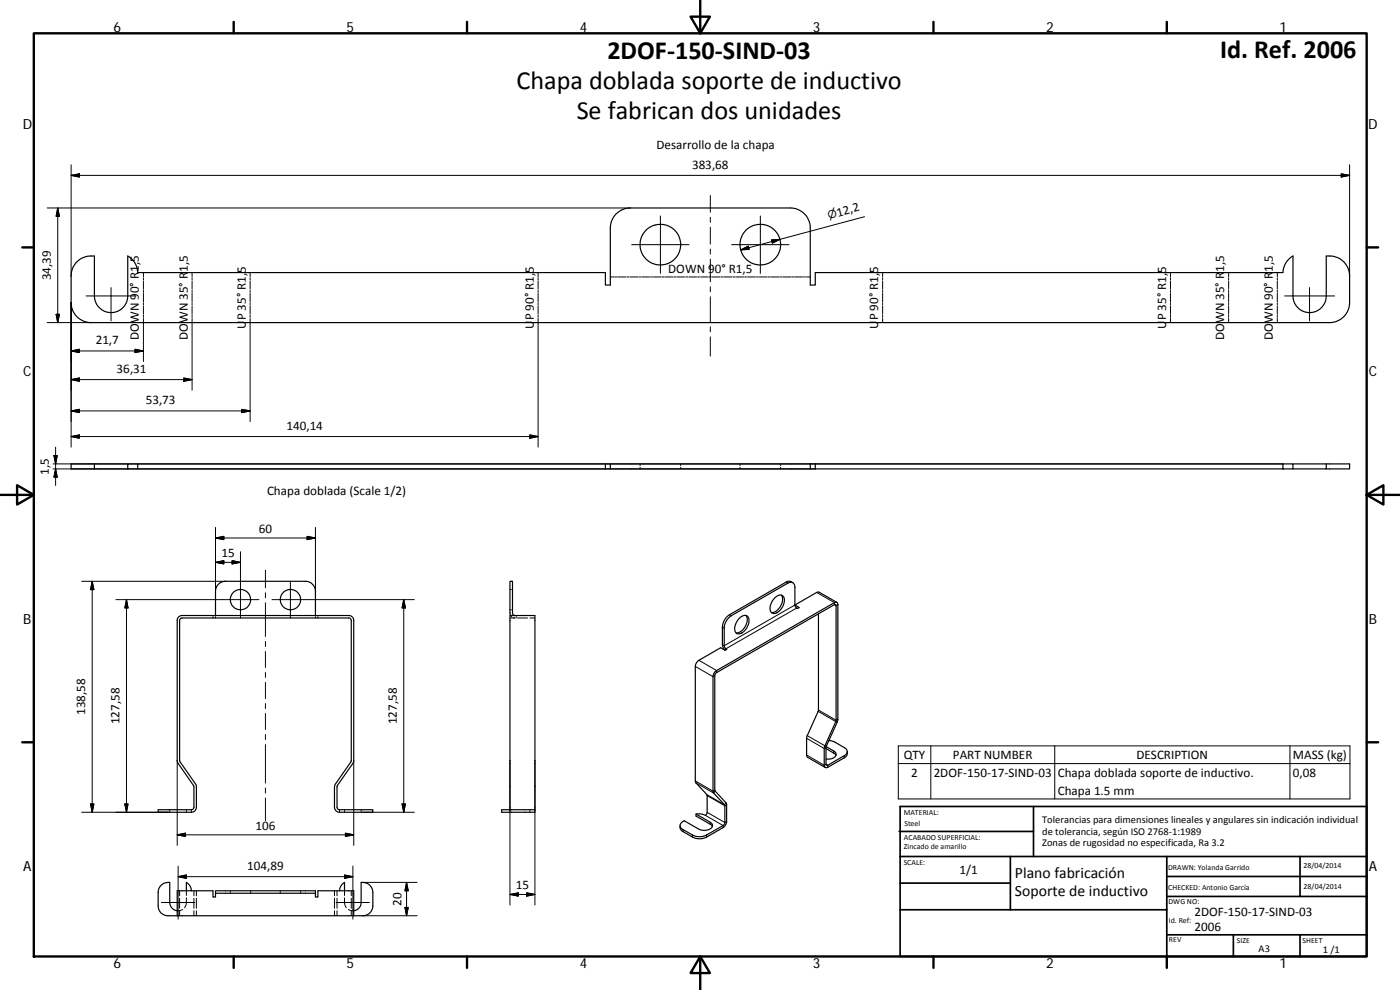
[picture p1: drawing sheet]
<svg xmlns="http://www.w3.org/2000/svg" width="420mm" height="297mm" viewBox="0 0 420 297" stroke-linecap="round" stroke-linejoin="round" font-family="sans-serif">
<g fill="none" stroke="#000" stroke-width=".36">
<path d="M23.1 78.5a6.3 6.3 0 0 1 5.2-1.7v12a5 5 0 0 0 5 5 5 5 0 0 0 5-5v-12a5.8 5.8 0 0 1 3 5h140.4v3.7h1.5v-17.1a6 6 0 0 1 6-6h48a6 6 0 0 1 6 6v17.1h1.5v-3.7h140.3a6 6 0 0 1 3-5v12a5 5 0 0 0 5 5 5 5 0 0 0 5-5v-12a6.1 6.1 0 0 1 7 6v8a6 6 0 0 1-6 6h-371.7a6 6 0 0 1-6-6v-8a5.9 5.9 0 0 1 1.8-4.3zM28.3 139.2h10M28.3 139.2h-7v1.5h7M28.3 139.2v1.5M38.3 139.2h3v1.5h-3zM41.3 139.2h141.9M181.7 139.2v1.5M183.2 139.2h60v1.5h-60zM243.2 139.2h141.8M244.7 139.2v1.5M385 139.2h3v1.5h-3zM388 139.2h10"/>
<path d="M398 139.2v1.5h-10M398 139.2h7v1.5h-7M28.3 140.7h10M41.3 140.7h141.9M243.2 140.7h141.8M232.5 179.4a1.61 1.61 0 0 1 2.8-.2 4 4 0 0 1-3.2 4.9 2.12 2.12 0 0 1-.5-3.3zM234.5 178.6a3.8 3.8 0 0 1-3 5.2M237.9 174.8l-.9-.4-1.1 .3-17 9.7a4.7 4.7 0 0 0-2.1 3.7v5.3l.3 1.1 .5 .6M53.6 185.1l1.1-.4h50a1.48 1.48 0 0 1 1.5 1.5v42.2l-5.1 7.5v6.3l.3 .5 .5 .3h10v.7h-10a1.52 1.52 0 0 1-1.5-1.5l.1-6.6 4.9-7.4v-42l-.2-.6-.5-.2h-50l-.6 .2-.2 .6v42l5 7.4v6.6a1.48 1.48 0 0 1-1.5 1.5h-9.9v-.7h9.9l.6-.3 .2-.5-.1-6.4-4.8-6.9-.1-.7v-42zM64.7 184.7v-7.3a3 3 0 0 1 3-3h24a3 3 0 0 1 3 3v7.3M153.3 184.7l-.3-.8v-9.5h.8v9.5l.2 .5 .5 .3M221.9 185.5a1.62 1.62 0 0 1 2.8-.2 4.1 4.1 0 0 1-3.2 4.9 1.75 1.75 0 0 1-.8-2.6z"/>
<path d="M223.9 184.7a3.8 3.8 0 0 1-3 5.2M238.6 181.5v-5.3a1.3 1.3 0 0 0-.7-1.4 1.3 1.3 0 0 0-1.5 .2l-16.9 9.7a4.8 4.8 0 0 0-2.2 3.7l.1 5.5 .7 .9-.5 .3-1.3-.7-6.5 3.7a2.31 2.31 0 0 0-1.1 1.9v34.3l.1 .5 3.4 3.8v5.1a.7 .7 0 0 1-.3 .8 .7 .7 0 0 1-.8-.1l-2.2-.2v.7l4.4 2.5 .5 .6M238.6 181.5l1.3 .8-.5 .3-.3-.2zM245.6 184.2v28.8l-3.4 7.9-.1 5.9 .3 .4 5.3 3.1M251.2 180.7l-5.7-3.1-6.9 3.9M247.9 224.6l2.5 1.5 .5 .6M248 224l2.2 1.3a1.18 1.18 0 0 1 .7 1.3 1.18 1.18 0 0 1-1.2 1l-1.8 .2M248.8 222.2l1.5 .3 3.1 1.8a1.28 1.28 0 0 1 .9 1.2 1.28 1.28 0 0 1-.9 1.2l-5 2.9h-.4l-.1-5.4 3.5-8.2v-34.6a.64 .64 0 0 0-.2-.7 .64 .64 0 0 0-.8 .1l-35.3 20.4a2.32 2.32 0 0 0-1.1 1.8v34.6l3.5 4v5.2l-.5 .9-4.9 2.8a4.7 4.7 0 0 1-4.3 0l-2.8-1.6a1.37 1.37 0 0 1-.9-1.4 1.37 1.37 0 0 1 1.2-1.2l4.3 2.4a3.2 3.2 0 0 0 4.2-.8v-.5l-.5-.6-4.4-2.6M254.3 225.5l-.1 1.1-.6 .6-5.2 3a.64 .64 0 0 1-.7 .1 .64 .64 0 0 1-.3-.7v-5.4l3.5-8v-34.6l-.2-.2-35.9 20.6-.3 .5v34.7l3.5 3.9 .1 5.4a2.36 2.36 0 0 1-1.1 1.8l-4.9 2.9a4.7 4.7 0 0 1-4.3 0l-3.3-2-.4-.7v-.8M150.6 243h9.9v.7h-9.9zM153 243v-58.3h7.5v58.3M53.2 274.8h53"/>
<path d="M53.2 273.3a2.51 2.51 0 0 1-2.3-2.5v-6a3.1 3.1 0 0 0-3.4 3v4a2.93 2.93 0 0 0 3 3h2.7M57.4 267.3a2.94 2.94 0 0 0-1.5-2.5v2.5M64.7 268v1.2h-.8v-1.9h-10.7v7.5M64.7 267.3h30v.7h-30zM94.7 268v1.2h.7v-1.9h10.8v7.5M101.9 267.3a3.2 3.2 0 0 1 1.5-2.5v2.5M106.2 273.3a2.51 2.51 0 0 0 2.2-2.5v-6a3.1 3.1 0 0 1 3.5 3v4a3 3 0 0 1-3 3h-2.7"/>
<circle cx="198.2" cy="73.4" r="6.1"/>
<circle cx="228.2" cy="73.4" r="6.1"/>
<circle cx="72.2" cy="179.9" r="3.1"/>
<circle cx="87.2" cy="179.9" r="3.1"/>
</g>
<g fill="none" stroke="#000" stroke-width=".3">
<path d="M21.3 52.6l2.5-.4v.9zM21.3 52.6h383.7M21.3 49.4v33.4M213.2 58.7v5M402.5 52.2l2.5 .4-2.5 .5zM405 49.4v33.4M14.1 62.4h175.1M17.3 62.4l.5 2.5h-1zM17.3 62.4v34.4M189.6 73.4h17.2M198.2 64.8v17.2M213.2 65.2v1.5"/>
<path d="M213.2 68.2v5.1M213.2 74.7v1.5M213.2 77.7v6.9M219.6 73.4h17.2M222.3 75l2.3-1.1 .2 .9zM228.2 64.8v17.2M231.5 72l2.6-.2-2.3 1.1zM259.4 65l-37.1 10M14.1 96.8h13.2M16.8 94.3h1l-.5 2.5zM21.3 90.8v43.4M25.8 88.8h15"/>
<path d="M33.3 86.3v10M43 81.8v1.3M43 83.4v.6M43 84.3v2.5M43 87.1v.6M43 88v2.6M43 90.8v.7M43 91.8v2.5M43 94.6v.6M43 95.5v13M57.6 81.8v1.3M57.6 83.4v.6"/>
<path d="M57.6 84.3v2.5M57.6 87.1v.6M57.6 88v2.6M57.6 90.8v.7M57.6 91.8v2.5M57.6 94.6v.6M57.6 95.5v21.6M75.1 81.8v1.3M75.1 83.4v.6M75.1 84.3v2.5M75.1 87.1v.6M75.1 88v2.6"/>
<path d="M75.1 90.8v.7M75.1 91.8v2.5M75.1 94.6v.6M75.1 95.5v31M161.5 81.8v1.3M161.5 83.4v.6M161.5 84.3v2.5M161.5 87.1v.6M161.5 88v2.6M161.5 90.8v.7M161.5 91.8v2.5M161.5 94.6v.6"/>
<path d="M161.5 95.5v38.7M183.2 83.1h1.2M184.6 83.1h.6M185.5 83.1h2.4M188.2 83.1h.6M189.1 83.1h2.3M191.7 83.1h.6M192.6 83.1h2.3M195.2 83.1h.6M196.1 83.1h2.4M198.8 83.1h.6M199.7 83.1h2.3"/>
<path d="M202.3 83.1h.6M203.2 83.1h2.3M205.8 83.1h.6M206.7 83.1h2.4M209.4 83.1h.5M210.3 83.1h2.3M212.9 83.1h.6M213.2 86v1.5M213.2 89v7.6M213.2 98.1v1.5M213.8 83.1h2.3M216.4 83.1h.6"/>
<path d="M217.3 83.1h2.4M220 83.1h.5M220.8 83.1h2.4M223.5 83.1h.6M224.4 83.1h2.3M227 83.1h.6M227.9 83.1h2.3M230.5 83.1h.6M231.4 83.1h2.4M234 83.1h.7M234.9 83.1h2.4M237.6 83.1h.6"/>
<path d="M238.5 83.1h2.3M241.1 83.1h.6M242 83.1h1.2M264.9 81.8v1.3M264.9 83.4v.6M264.9 84.3v2.5M264.9 87.1v.6M264.9 88v2.6M264.9 90.8v.7M264.9 91.8v2.5M264.9 94.6v.6M264.9 95.5v1.3"/>
<path d="M351.3 81.8v1.3M351.3 83.4v.6M351.3 84.3v2.5M351.3 87.1v.6M351.3 88v2.6M351.3 90.8v.7M351.3 91.8v2.5M351.3 94.6v.6M351.3 95.5v1.3M368.7 81.8v1.3M368.7 83.4v.6M368.7 84.3v2.5"/>
<path d="M368.7 87.1v.6M368.7 88v2.6M368.7 90.8v.7M368.7 91.8v2.5M368.7 94.6v.6M368.7 95.5v1.3M383.3 81.8v1.3M383.3 83.4v.6M383.3 84.3v2.5M383.3 87.1v.6M383.3 88v2.6M383.3 90.8v.7"/>
<path d="M383.3 91.8v2.5M383.3 94.6v.6M383.3 95.5v1.3M385.5 88.8h15M393 86.3v10M21.3 105.3l2.5-.5v1zM21.3 113.9l2.5-.5v1zM21.3 105.3h21.7M21.3 113.9h36.3M40.5 104.8l2.5 .5-2.5 .5zM55.1 113.4l2.5 .5-2.5 .5zM213.2 101.1v5.7"/>
<path d="M15.9 139.2h369.1M16.2 136.7h1l-.5 2.5zM16.7 134.2v11.5M21.3 123.3l2.5-.5v1zM21.3 131l2.5-.5v1zM21.3 123.3h53.8M21.3 131h140.2M72.6 122.8l2.5 .5-2.5 .5zM159 130.5l2.5 .5-2.5 .5zM192.1 139.2v.5M204.3 139.2v.5M222.1 139.2v.5"/>
<path d="M234.3 139.2v.5M15.9 140.7h228.8M16.7 140.7l.5 2.5h-1zM64.7 158.2v19.2M94.7 158.2v19.2M192.1 140.2v.5M204.3 140.2v.5M222.1 140.2v.5M234.3 140.2v.5M24.5 174.4h43.2M27.7 174.4l.5 2.5h-1zM27.7 174.4v69.3"/>
<path d="M34.8 179.9h42.9M38 179.9l.4 2.5h-.9zM38 179.9v63.8M64.7 161.4l2.5-.5v1zM64.7 168.7l2.5-.5v1zM64.7 161.4h30M64.7 168.7h7.5M69.6 168.2l2.6 .5-2.6 .5zM72.2 165.5v20M79.7 171.1v5.3M79.7 177.9v1.5M81.6 179.9h42.7"/>
<path d="M87.2 174.4v11.1M92.2 160.9l2.5 .5-2.5 .5zM121.2 179.9l.5 2.5h-1zM121.2 179.9v63.8M153 176.9h.3M153.6 176.9h.2M235.9 174.7l.5 .3M245.1 177.8l5.3 3v.6M63.9 184.7v.2M63.9 185.2v.2M64.7 184.7v.2M64.7 185.2v.2"/>
<path d="M79.7 180.9v10.1M79.7 192.5v1.5M79.7 195.5v4.8M94.7 184.7v.2M94.7 185.2v.2M95.4 184.7v.2M95.4 185.2v.2M153 183h.3M153.3 184.7l.3 .4M153.6 183h.2M154 185.3l.5 .1h-1.5M154.9 184.7v.2"/>
<path d="M154.9 185.2v.2M155.3 185.4h3M159 185.4h1.5M208.7 200l5.3 3 .5-.3M209.8 198.1l5.3 3.1v.6M216.8 188.1l.5 .3M218.9 184.4l.6 .3M238.6 181.5l-21.3 12.2-.5-.3M239.1 182.4l-21.2 12.2v.4M251.4 181.4l-.5 .3-.5-.3M79.7 201.8v1.5M79.7 204.8v4.8"/>
<path d="M79.7 211.1v1.5M79.7 214.1v4.8M245.5 213.4l5.8 3.2M245.6 213l5.3 3.1 .5-.3M53.2 228.2v25.5M79.7 220.4v1.5M79.7 223.4v11.6M79.7 236.4v1.5M79.7 239.4v6.8M106.2 228.2v25.5M153 228.2v43.3M160.5 228.2v43.3"/>
<path d="M208.7 234.3l5.3 3.1 .5-.3M208.9 234.9l5.3 3.1 .4-.6M212.1 238.4l5.3 3.1 .5-.6M212.2 238.7l5.3 3.1 .6-.3M242.1 221.5l5.3 3.1 .5-.3M242.1 226.5l5.3 3.1 .5-.3 .5 .3v.6M242.3 220.7l5.7 3.2M250.2 225.3v.7M253.4 226.7v.7M269.6 223.8h135.5v15.9h-135.5zM269.6 229.1h135.5M279.3 223.8v15.9"/>
<path d="M316.5 223.8v15.9M387.1 223.8v15.9M24.5 243.7h26M27.2 241.2h1l-.5 2.5zM37.5 241.2h.9l-.4 2.5zM50.9 243v.2M50.9 243.5v.2M53.2 250.5l2.5-.5v1zM53.2 250.5h53M53.5 259.9v15.9M55.9 243v.2M55.9 243.5v.2"/>
<path d="M57.4 243v.2M57.4 243.5v.2M101.9 243v.2M101.9 243.5v.2M103.4 243v.2M103.4 243.5v.2M103.7 250l2.5 .5-2.5 .5zM105.9 259.9v15.9M108.4 243v.2M108.4 243.5v.2M108.9 243.7h15.4M120.7 241.2h1l-.5 2.5z"/>
<path d="M159 243v.2M159 243.5v.2M205 248.9v.6M207.8 250.5v.7M211.7 244.6l5.3 3.1v.6M212.1 250.5v.7M212.2 243.7l5.3 3.1 .6-.3M213.1 246.7v.6M48.4 270.8h10.1M53.5 263l2.4-.5v1zM53.5 263h52.4M53.9 267.3v1.5"/>
<path d="M53.9 269.5v3M53.9 273.3v1.5M54.8 272.9l-1.6 .4M55.9 269.4v1.8l-.5 1.1M55.9 267.3v1.4M58.2 267.3v1.5M58.2 269.5v3M58.2 273.3v1.5M58.9 267.3v1.5M58.9 269.5v3M58.9 273.3v1.5M69.1 267.3v.2"/>
<path d="M69.1 267.8v.2M75.2 267.3v.2M75.2 267.8v.2M84.1 267.3v.2M84.1 267.8v.2M90.2 267.3v.2M90.2 267.8v.2M100.4 267.3v1.5M100.4 269.5v3M100.4 273.3v1.5M100.9 270.8h10M101.1 267.3v1.5"/>
<path d="M101.1 269.5v3M101.1 273.3v1.5M103.4 262.5l2.5 .5-2.5 .5zM103.4 269.4v1.8l.5 1.1M103.4 267.3v1.4M104.6 272.9l1.6 .4M105.4 267.3v1.5M105.4 269.5v3M105.4 273.3v1.5M108.9 274.8h16.3M108.9 264.8h16.3M121.5 272.3h1l-.5 2.5z"/>
<path d="M122 264.8v10M122 264.8l.5 2.5h-1zM153 268.4l2.6-.5v1zM153 268.4h7.5M158.1 267.9l2.4 .5-2.4 .5z"/>
</g>
<g fill="none" stroke="#000" stroke-width=".71">
<path d="M10.1 10h400.1v277h-400.1zM70.1 6.6v3.4M140.2 6.6v3.4M207.3 5h5.8l-2.9 5zM210.2 0v10M280.2 6.6v3.4M350.2 6.6v3.4M6.7 74.2h3.4M410.2 74.2h3.4M.2 148.5h9.9M5.1 145.6l5 2.9-5 2.9zM410.2 148.5l5-2.9v5.8z"/>
<path d="M410.2 148.5h9.9M6.7 222.7h3.4M410.2 222.7h3.4M70.1 287v3.4M140.2 287v3.4M210.2 287l2.9 5h-5.8zM210.2 287v10M280.2 287v3.4M350.2 287v3.4"/>
</g>
<g fill="none" stroke="#000" stroke-width=".51">
<path d="M269.8 249.5h40.4M270.1 257h140.1M270.1 242h140.1v45h-140.1zM303.2 257v16M310.2 242v15M350.2 257v30M390.2 257v12M270.1 273h80.1M270.1 265h33.1M350.2 269h60M350.2 263h60M350.2 280.5h60"/>
<path d="M370.2 280.5v6.5M390.2 280.5v6.5"/>
</g>
<g fill="#000" stroke="#000" stroke-width=".3">
<path d="M21.3 52.6l2.5-.4v.9zM402.5 52.2l2.5 .4-2.5 .5zM17.3 62.4l.5 2.5h-1zM222.3 75l2.3-1.1 .2 .9zM231.5 72l2.6-.2-2.3 1.1zM16.8 94.3h1l-.5 2.5zM21.3 105.3l2.5-.5v1zM21.3 113.9l2.5-.5v1zM40.5 104.8l2.5 .5-2.5 .5zM55.1 113.4l2.5 .5-2.5 .5zM16.2 136.7h1l-.5 2.5zM21.3 123.3l2.5-.5v1z"/>
<path d="M21.3 131l2.5-.5v1zM72.6 122.8l2.5 .5-2.5 .5zM159 130.5l2.5 .5-2.5 .5zM16.7 140.7l.5 2.5h-1zM27.7 174.4l.5 2.5h-1zM64.7 161.4l2.5-.5v1zM64.7 168.7l2.5-.5v1zM69.6 168.2l2.6 .5-2.6 .5zM92.2 160.9l2.5 .5-2.5 .5zM38 179.9l.4 2.5h-.9zM121.2 179.9l.5 2.5h-1zM27.2 241.2h1l-.5 2.5z"/>
<path d="M37.5 241.2h.9l-.4 2.5zM53.2 250.5l2.5-.5v1zM103.7 250l2.5 .5-2.5 .5zM120.7 241.2h1l-.5 2.5zM53.5 263l2.4-.5v1zM103.4 262.5l2.5 .5-2.5 .5zM121.5 272.3h1l-.5 2.5zM122 264.8l.5 2.5h-1zM153 268.4l2.6-.5v1zM158.1 267.9l2.4 .5-2.4 .5z"/>
</g>
<g font-size="7.9">
<text x="182.3" y="17.8">2DOF‐150‐SIND‐03</text>
<text x="366.2" y="17.4">Id. Ref. 2006</text>
<text x="155" y="26.8">Chapa doblada soporte de inductivo</text>
<text x="173.1" y="35.7">Se fabrican dos unidades</text>
</g>
<g font-size="4.7">
<text x="304.6" y="263.5">Plano fabricación</text>
<text x="304.6" y="268.9">Soporte de inductivo</text>
</g>
<g font-size="4.2">
<text x="34" y="9.6">6</text>
<text x="104" y="9.6">5</text>
<text x="174" y="9.6">4</text>
<text x="244" y="9.6">3</text>
<text x="314" y="9.6">2</text>
<text x="384" y="9.6">1</text>
<text x="6.8" y="38.7">D</text>
<text x="410.6" y="38.7">D</text>
<text x="7" y="112.9">C</text>
<text x="410.8" y="112.9">C</text>
<text x="7" y="187.1">B</text>
<text x="410.8" y="187.1">B</text>
<text x="7" y="261.3">A</text>
<text x="410.8" y="261.3">A</text>
<text x="34" y="290.4">6</text>
<text x="104" y="290.4">5</text>
<text x="174" y="290.4">4</text>
<text x="244" y="290.4">3</text>
<text x="314" y="290.4">2</text>
<text x="384" y="290.4">1</text>
</g>
<g font-size="3.9">
<text x="197" y="44.7">Desarrollo de la chapa</text>
<text x="207.7" y="50.6">383,68</text>
<text x="251.4" y="65" transform="rotate(-15 251.4 65)">12,2</text>
<text x="41.7" y="81.6" transform="rotate(-90 41.7 81.6)">1,5</text>
<text x="56.4" y="81.6" transform="rotate(-90 56.4 81.6)">1,5</text>
<text x="200.5" y="81.8">DOWN 90° R1,5</text>
<text x="367.4" y="81.6" transform="rotate(-90 367.4 81.6)">1,5</text>
<text x="382" y="81.6" transform="rotate(-90 382 81.6)">1,5</text>
<text x="15.3" y="84.1" transform="rotate(-90 15.3 84.1)">34,39</text>
<text x="41.7" y="102" transform="rotate(-90 41.7 102)">DOWN 90° R</text>
<text x="56.4" y="102" transform="rotate(-90 56.4 102)">DOWN 35° R</text>
<text x="73.8" y="98.7" transform="rotate(-90 73.8 98.7)">U</text>
<text x="73.8" y="96.2" transform="rotate(-90 73.8 96.2)">P 35° R1,5</text>
<text x="160.2" y="98.7" transform="rotate(-90 160.2 98.7)">U</text>
<text x="160.2" y="96.2" transform="rotate(-90 160.2 96.2)">P 90° R1,5</text>
<text x="263.5" y="98.7" transform="rotate(-90 263.5 98.7)">U</text>
<text x="263.5" y="96.2" transform="rotate(-90 263.5 96.2)">P 90° R1,5</text>
<text x="350" y="98.7" transform="rotate(-90 350 98.7)">U</text>
<text x="350" y="96.2" transform="rotate(-90 350 96.2)">P 35° R1,5</text>
<text x="367.4" y="102" transform="rotate(-90 367.4 102)">DOWN 35° R</text>
<text x="382" y="102" transform="rotate(-90 382 102)">DOWN 90° R</text>
<text x="28.7" y="103.2">21,7</text>
<text x="35" y="111.8">36,31</text>
<text x="43.7" y="121.2">53,73</text>
<text x="85.9" y="128.9">140,14</text>
<text x="14.6" y="142.4" transform="rotate(-90 14.6 142.4)">1,5</text>
<text x="80.1" y="148.5">Chapa doblada (Scale 1/2)</text>
<text x="77.7" y="159.8">60</text>
<text x="66.4" y="167.2">15</text>
<text x="25.6" y="214.5" transform="rotate(-90 25.6 214.5)">138,58</text>
<text x="35.9" y="217.3" transform="rotate(-90 35.9 217.3)">127,58</text>
<text x="119.1" y="217.3" transform="rotate(-90 119.1 217.3)">127,58</text>
<text x="271.2" y="227.7">QTY</text>
<text x="286" y="227.7">PART NUMBER</text>
<text x="341.1" y="227.7">DESCRIPTION</text>
<text x="388" y="227.8">MASS (kg)</text>
<text x="273.4" y="233">2</text>
<text x="280.2" y="233">2DOF‐150‐17‐SIND‐03</text>
<text x="317.4" y="233.1">Chapa doblada soporte de inductivo.</text>
<text x="388" y="233">0,08</text>
<text x="317.4" y="238.4">Chapa 1.5 mm</text>
<text x="76.7" y="248.9">106</text>
<text x="74.2" y="260.9">104,89</text>
<text x="288" y="262.1">1/1</text>
<text x="154.8" y="266.8">15</text>
<text x="120.4" y="271.7" transform="rotate(-90 120.4 271.7)">20</text>
<text x="358.5" y="274.9">2DOF‐150‐17‐SIND‐03</text>
<text x="358.5" y="279.4">2006</text>
</g>
<text font-size="3.3" x="248.7" y="65.7" transform="rotate(-15 248.7 65.7)">⌀</text>
<g font-size="3.1">
<text x="312.8" y="246.8">Tolerancias para dimensiones lineales y angulares sin indicación individual</text>
<text x="312.8" y="250.4">de tolerancia, según ISO 2768‐1:1989</text>
<text x="312.8" y="254">Zonas de rugosidad no especificada, Ra 3.2</text>
<text x="377.7" y="285.6">A3</text>
<text x="397" y="285.9">1 /1</text>
</g>
<g font-size="2.4">
<text x="271.2" y="244.4">MATERIAL:</text>
<text x="271.3" y="251.9">ACABADO SUPERFICIAL:</text>
<text x="271.4" y="247.9">Steel</text>
<text x="271.3" y="254.6">Zincado de amarillo</text>
<text x="271.2" y="259.7">SCALE:</text>
<text x="350.6" y="260.9">DRAWN: Yolanda Garrido</text>
<text x="391.2" y="260.6">28/04/2014</text>
<text x="350.6" y="267">CHECKED: Antonio García</text>
<text x="391.2" y="266.6">28/04/2014</text>
<text x="350.7" y="271.4">DWG NO:</text>
<text x="350.8" y="276.8">Id. Ref:</text>
<text x="350.8" y="282.8">REV</text>
<text x="371.2" y="282.9">SIZE</text>
<text x="390.9" y="282.9">SHEET</text>
</g>
</svg>
